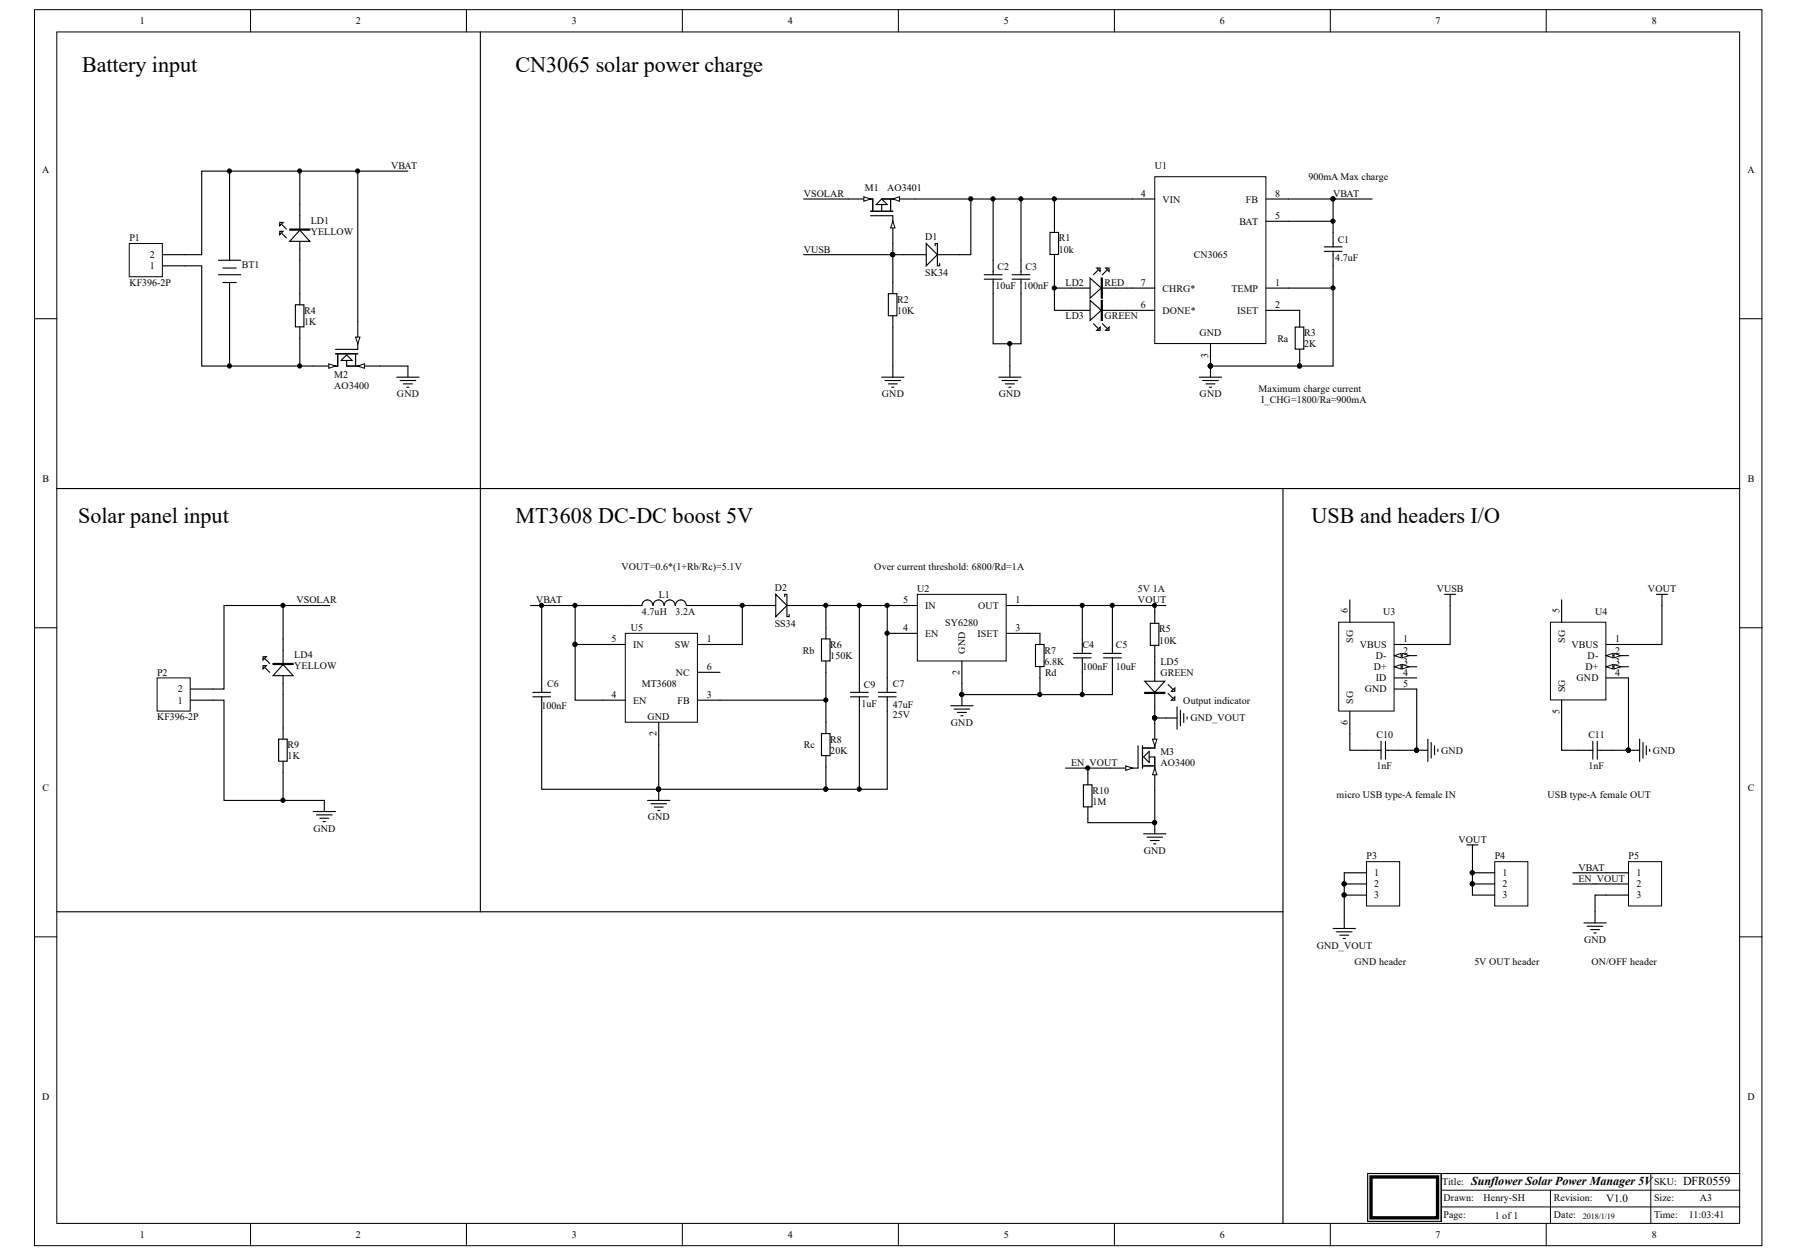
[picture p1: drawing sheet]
<svg xmlns="http://www.w3.org/2000/svg" width="289mm" height="202mm" viewBox="0 0 289 202" stroke-linecap="round" stroke-linejoin="round" font-family="sans-serif">
<g fill="#fff" stroke="#000" stroke-width=".16">
<path d="M5.5 1.6h277.5v198.4h-277.5z"/>
<path d="M9.1 5.1h270.3v191.3h-270.3z"/>
</g>
<g fill="none" stroke="#000" stroke-width=".16">
<path d="M40.2 1.6v3.5M74.9 1.6v3.5M109.6 1.6v3.5M144.3 1.6v3.5M179 1.6v3.5M213.7 1.6v3.5M248.3 1.6v3.5M5.5 51.2h3.6M279.4 51.2h3.6M5.5 100.8h3.6M279.4 100.8h3.6M5.5 150.4h3.6"/>
<path d="M279.4 150.4h3.6M40.2 196.5v3.5M74.9 196.5v3.5M109.6 196.5v3.5M144.3 196.5v3.5M179 196.5v3.5M213.7 196.5v3.5M231.5 191.1h47.9M231.5 193.8h47.9M248.3 196.5v3.5M249 191.1v5.4M265.1 188.4v8.1"/>
</g>
<path d="M219.7 188.4h11.8v7.7h-11.8zM279.4 188.4h-47.9v7.7" fill="none" stroke="#000" stroke-width=".18"/>
<path d="M220.2 189h10.7v6.5h-10.7z" fill="none" stroke="#000" stroke-width=".54"/>
<path d="M185.5 28.4h17.8v26.8h-17.8z" fill="#fff" stroke="#000" stroke-width=".16"/>
<path d="M143.4 35.5v3.6M181.9 32h3.6M203.4 32h3.5M203.4 35.5h3.5M181.9 46.3h3.6M181.9 49.8h3.6M194.4 55.2v3.6M203.4 46.3h3.5M203.4 49.8h3.5" fill="none" stroke="#000" stroke-width=".18"/>
<circle cx="194.4" cy="58.8" r=".34" fill="#000" stroke="#000" stroke-width=".16"/>
<path d="M143.4 35.5l.3 1.1h-.7z" fill="#fff" stroke="#000" stroke-width=".16"/>
<path d="M136.2 32h3.6" fill="none" stroke="#000" stroke-width=".18"/>
<path d="M138.7 31.6l1.1 .4-1.1 .3z" fill="#fff" stroke="#000" stroke-width=".16"/>
<path d="M143.4 32h3.6" fill="none" stroke="#000" stroke-width=".18"/>
<path d="M143.4 32l1.1-.4v.7z" fill="#fff" stroke="#000" stroke-width=".16"/>
<path d="M139.8 33.9h3.6M139.8 32h.4v1.9M139.8 34.6h3.6v.9M140.7 32.8l.9-.8 .9 .8zM141.6 32h1.8M141.6 32.8v1.1M143 32v1.9M145.2 40.9h3.6M150.5 40.9h3.6" fill="none" stroke="#000" stroke-width=".18"/>
<path d="M148.8 39.1l1.7 1.8-1.7 1.8z" fill="#fff" stroke="#000" stroke-width=".18"/>
<g fill="none" stroke="#000" stroke-width=".18">
<path d="M129.1 32h7.1M143.4 39.1v8.1M147 32h34.9M150.2 39.5v-.4h.3v3.6h.4v-.4M155.9 32v8.9h-1.8M164 32v9.8M168.6 37.3h1.4v3.6h-1.4zM169.3 35.5v1.8M212.7 39.6h2.8M214.1 37.3v2.3M129.1 40.9h16.1M142.7 47.2h1.4v3.5h-1.4z"/>
<path d="M143.4 50.7v9.9M162.2 58.8v1.8M169.3 40.9v8.9h2.7M169.3 46.3h2.7M181 46.3h.9M181 49.8h.9M208 52.5h1.4v3.6h-1.4zM208.7 56.1v2.7h-14.3v1.8M208.7 50.7v1.8M212.7 40.4h2.8M214.1 40.4v2.3M141.6 60.6h3.6"/>
<path d="M142.1 61.1h2.5M142.7 61.6h1.4M143.2 62.2h.4M160.4 60.6h3.6M160.9 61.1h2.5M161.5 61.6h1.4M162 62.2h.4M192.6 60.6h3.6M193.2 61.1h2.5M193.7 61.6h1.4M194.2 62.2h.4M232 95.4h1.8"/>
<path d="M232.9 95.4v8.1h-5.4M216.8 117.8v2.7h5M221.8 119v2.9M222.5 119v2.9M229.3 118.7v3.6M229.9 119.2v2.5M230.4 119.7v1.5M250.8 116v4.5h5M255.8 119v2.9M256.5 119v2.9M263.3 118.7v3.6M263.9 119.2v2.5"/>
<path d="M264.4 119.7v1.5M222.5 120.5h2.3M227.5 120.5h1.8M230.9 120.3v.3M256.5 120.5h2.4M261.5 120.5h1.8M264.9 120.3v.3"/>
</g>
<g fill="#000" stroke="#000" stroke-width=".16">
<circle cx="155.9" cy="31.9" r=".34"/>
<circle cx="163.9" cy="31.9" r=".34"/>
<circle cx="143.4" cy="40.9" r=".34"/>
<circle cx="169.3" cy="46.2" r=".34"/>
<circle cx="194.4" cy="58.8" r=".34"/>
<circle cx="208.7" cy="58.8" r=".34"/>
<circle cx="227.5" cy="120.4" r=".34"/>
<circle cx="261.5" cy="120.4" r=".34"/>
</g>
<path d="M215 99.9h8.9v14.3h-8.9z" fill="#fff" stroke="#000" stroke-width=".16"/>
<path d="M216.8 96.3v3.6M223.9 103.5h3.6M223.9 108.8h3.6M223.9 107.1h3.6" fill="none" stroke="#000" stroke-width=".18"/>
<g fill="#fff" stroke="#000" stroke-width=".16">
<path d="M223.9 107.1l1.1-.4v.7z"/>
<path d="M225.2 106.7l1.1 .4-1.1 .3z"/>
</g>
<path d="M223.9 105.3h3.6" fill="none" stroke="#000" stroke-width=".18"/>
<g fill="#fff" stroke="#000" stroke-width=".16">
<path d="M223.9 105.3l1.1-.4v.7z"/>
<path d="M225.2 104.9l1.1 .4-1.1 .3z"/>
</g>
<path d="M216.8 114.2v3.6M223.9 110.6h3.6" fill="none" stroke="#000" stroke-width=".18"/>
<path d="M249 99.9h8.9v12.5h-8.9z" fill="#fff" stroke="#000" stroke-width=".16"/>
<path d="M250.8 96.3v3.6M258 103.5h3.5M258 107.1h3.5" fill="none" stroke="#000" stroke-width=".18"/>
<g fill="#fff" stroke="#000" stroke-width=".16">
<path d="M258 107.1l1-.4v.7z"/>
<path d="M259.2 106.7l1.1 .4-1.1 .3z"/>
</g>
<path d="M258 105.3h3.5" fill="none" stroke="#000" stroke-width=".18"/>
<g fill="#fff" stroke="#000" stroke-width=".16">
<path d="M258 105.3l1-.4v.7z"/>
<path d="M259.2 104.9l1.1 .4-1.1 .3z"/>
</g>
<g fill="none" stroke="#000" stroke-width=".18">
<path d="M36.9 27.5v14.3M206.9 32h13.5M35.1 44.1h3.6M35.1 41.8h3.6M35.8 43h2.1M35.8 45.4h2.1M36.9 45.4v13.4M47.4 48.9h1.4v3.6h-1.4zM48.1 41.8v7.1M48.1 52.5v1.8M266 95.4h1.8M266.9 95.4v8.1h-5.4"/>
<path d="M250.8 112.4v3.6M258 108.8h3.5"/>
</g>
<g fill="#000" stroke="#000" stroke-width=".16">
<circle cx="36.8" cy="27.5" r=".34"/>
<circle cx="214.1" cy="31.9" r=".34"/>
<circle cx="36.8" cy="58.8" r=".34"/>
</g>
<path d="M20.8 39.1h5.3v5.3h-5.3z" fill="#fff" stroke="#000" stroke-width=".16"/>
<g fill="none" stroke="#000" stroke-width=".18">
<path d="M77.2 5.1v141.3M48.1 27.5v5.3M159.5 32v9.8M169.3 32v3.5M214.1 32v5.3M26.1 42.7h3.6M26.1 40.9h3.6M48.1 54.3v4.5M65.5 58.8v1.8M162.2 55.2v3.6M162.5 44.8h2.9M162.5 44.1h2.9"/>
<path d="M164 44.8v10.4h-4.5v-8M164 41.8v2.3M206.9 49.8h1.8v.9M206.9 46.3h7.2M9.1 78.4h270.3M63.7 60.6h3.6M64.3 61.1h2.5M64.8 61.6h1.4M65.3 62.2h.4M206 78.4v118.1M104.8 97.2a.87 .87 0 0 0-.8-.9 .87 .87 0 0 0-.9 .9h-1.8M106.6 97.2a.87 .87 0 0 0-.8-.9 .87 .87 0 0 0-.9 .9"/>
<path d="M108.4 97.2a.87 .87 0 0 0-.8-.9 .87 .87 0 0 0-.9 .9M110.2 97.2a.87 .87 0 0 0-.9-.9 .87 .87 0 0 0-.8 .9M110.3 97.2h1.8M44.7 118.7h1.4v3.5h-1.4zM45.5 111.5v7.2M45.5 122.3v1.7"/>
</g>
<g fill="#000" stroke="#000" stroke-width=".16">
<circle cx="48.1" cy="27.5" r=".34"/>
<circle cx="159.5" cy="31.9" r=".34"/>
<circle cx="169.3" cy="31.9" r=".34"/>
<circle cx="214.1" cy="31.9" r=".34"/>
<circle cx="48.1" cy="58.8" r=".34"/>
<circle cx="162.2" cy="55.2" r=".34"/>
<circle cx="214.1" cy="46.2" r=".34"/>
</g>
<path d="M25.2 108.8h5.4v5.4h-5.4z" fill="#fff" stroke="#000" stroke-width=".16"/>
<path d="M53 97.2h-17v13.4h-5.4M30.6 112.4h3.6M45.5 124v4.5M50.3 130.3h3.6M50.8 130.8h2.5M51.4 131.4h1.4M51.9 131.9h.4M52.1 128.5v1.8M9.1 146.4h196.9" fill="none" stroke="#000" stroke-width=".18"/>
<circle cx="45.4" cy="128.5" r=".34" fill="#000" stroke="#000" stroke-width=".16"/>
<path d="M100.4 101.7h11.6v14.3h-11.6z" fill="#fff" stroke="#000" stroke-width=".16"/>
<g fill="none" stroke="#000" stroke-width=".18">
<path d="M121 97.2h3.6M126.4 97.2h3.6M96.8 103.5h3.6M96.8 112.4h3.6M105.8 116v3.6M112.1 103.5h3.5M112.1 112.4h3.5M112.1 107.9h3.5M131.9 102.6h1.4v3.5h-1.4zM131.9 117.8h1.4v3.5h-1.4zM132.6 100.8v1.8M132.6 106.2v1.7"/>
<path d="M132.6 116v1.8M132.6 121.4v1.7"/>
</g>
<path d="M124.6 95.4l1.8 1.8-1.8 1.8z" fill="#fff" stroke="#000" stroke-width=".18"/>
<g fill="none" stroke="#000" stroke-width=".18">
<path d="M57.5 27.5v27.7M65.5 27.5h-33.1v13.4h-2.7M206.9 35.5h7.2M29.7 42.7h2.7v16.1h17.9M61 58.8h4.5M158.1 44.8h2.8M158.1 44.1h2.8M159.5 41.8v2.3M159.5 44.8v2.4M214.1 42.7v16.1h-5.4M45.5 97.2v5.4M85.2 97.2h16.1"/>
<path d="M87 97.2v14M112.1 97.2h8.9M119.2 97.2v6.3h-3.6M126 95.8v-.4h.4v3.6h.3v-.4M132.6 97.2v3.6M34.2 112.4h1.8v16.1h16.1M85.6 111.2h2.8M85.6 111.9h2.8M87 111.9v2.3M115.6 112.4h17M132.6 107.9v8.1M104 128.5h3.6"/>
<path d="M104.5 129h2.5M105.1 129.6h1.4M105.6 130.1h.4M105.8 126.7v1.8M235.6 135.7h1.8M236.5 135.7v1.8M214.1 149.1h3.6M214.6 149.6h2.5M215.2 150.1h1.4M215.7 150.7h.4M215.9 147.3v1.8"/>
</g>
<g fill="#000" stroke="#000" stroke-width=".16">
<circle cx="57.4" cy="27.5" r=".34"/>
<circle cx="214.1" cy="35.5" r=".34"/>
<circle cx="208.7" cy="58.8" r=".34"/>
<circle cx="45.4" cy="97.2" r=".34"/>
<circle cx="87" cy="97.2" r=".34"/>
<circle cx="119.2" cy="97.2" r=".34"/>
<circle cx="132.6" cy="97.2" r=".34"/>
<circle cx="132.6" cy="112.4" r=".34"/>
<circle cx="105.8" cy="126.7" r=".34"/>
</g>
<path d="M57.1 54.1h.7l-.3 1.1z" fill="#fff" stroke="#000" stroke-width=".16"/>
<path d="M50.3 58.8h3.6" fill="none" stroke="#000" stroke-width=".18"/>
<path d="M52.8 58.4l1.1 .4-1.1 .3z" fill="#fff" stroke="#000" stroke-width=".16"/>
<path d="M57.5 58.8h3.5" fill="none" stroke="#000" stroke-width=".18"/>
<path d="M57.5 58.8l1-.4v.7z" fill="#fff" stroke="#000" stroke-width=".16"/>
<g fill="none" stroke="#000" stroke-width=".18">
<path d="M53.9 56.8h3.6M54.2 56.8v2h-.3M54.8 57.9l.9-.9 .9 .9zM55.7 57.9v.9h1.8M57.1 56.8v2M57.5 55.2v.9h-3.6M141.1 111.9h2.8M141.1 111.2h2.8M142.5 108.8v2.4M142.5 111.9v2.3M236.5 137.5v6.2M215.9 140.1v7.2"/>
<path d="M252.6 141.9h5.4M254.4 148.2h3.6M254.9 148.7h2.5M255.5 149.3h1.4M256 149.8h.4M258 143.7h-1.8v4.5"/>
</g>
<path d="M240.1 138.3h5.3v7.2h-5.3z" fill="#fff" stroke="#000" stroke-width=".16"/>
<path d="M236.5 140.1h3.6M236.5 141.9h3.6M236.5 143.7h3.6" fill="none" stroke="#000" stroke-width=".18"/>
<g fill="#000" stroke="#000" stroke-width=".16">
<circle cx="236.4" cy="141.9" r=".34"/>
<circle cx="236.4" cy="140.1" r=".34"/>
</g>
<path d="M261.5 138.3h5.4v7.2h-5.4z" fill="#fff" stroke="#000" stroke-width=".16"/>
<path d="M258 140.1h3.5M258 141.9h3.5M258 143.7h3.5" fill="none" stroke="#000" stroke-width=".18"/>
<path d="M219.5 138.3h5.3v7.2h-5.3z" fill="#fff" stroke="#000" stroke-width=".16"/>
<path d="M215.9 140.1h3.6M215.9 141.9h3.6M215.9 143.7h3.6" fill="none" stroke="#000" stroke-width=".18"/>
<g fill="#000" stroke="#000" stroke-width=".16">
<circle cx="215.9" cy="141.9" r=".34"/>
<circle cx="215.9" cy="143.7" r=".34"/>
</g>
<path d="M147.3 95.4h14.3v10.7h-14.3z" fill="#fff" stroke="#000" stroke-width=".16"/>
<g fill="none" stroke="#000" stroke-width=".18">
<path d="M130 97.2h17.3M138 97.2v14M142.5 97.2v11.6M161.6 97.2h25.6M173.8 97.2v7.7M178.7 97.2v7.7M185.5 97.2v1.1M96.8 103.5h-4.4v8.9h4.4M136.6 111.9h2.8M136.6 111.2h2.8M138 111.9v14.8M142.5 114.2v12.5h-9.9v-3.6"/>
<path d="M143.7 101.7h3.6M154.5 106.2v3.5M161.6 101.7h3.6M166.3 103.5h1.4v3.5h-1.4zM167 101.7v1.8M167 107.1v4.4M172.4 104.9h2.9M172.4 105.6h2.9M173.8 105.6v5.9M177.2 104.9h2.9M177.2 105.6h2.9M178.7 105.6v2.3"/>
<path d="M187.2 115.3h1.8M189 113.5v3.6M189.6 114v2.5M190.1 114.6v1.4M190.6 115.1v.4M171.1 123.3h10.8M174 126h1.4v3.5h-1.4zM174.7 123.3v2.7M174.7 129.6v1.8"/>
</g>
<g fill="#000" stroke="#000" stroke-width=".16">
<circle cx="138" cy="97.2" r=".34"/>
<circle cx="142.5" cy="97.2" r=".34"/>
<circle cx="173.8" cy="97.2" r=".34"/>
<circle cx="178.6" cy="97.2" r=".34"/>
<circle cx="185.4" cy="97.2" r=".34"/>
<circle cx="92.3" cy="103.5" r=".34"/>
<circle cx="167" cy="111.5" r=".34"/>
<circle cx="173.8" cy="111.5" r=".34"/>
<circle cx="132.6" cy="126.7" r=".34"/>
<circle cx="138" cy="126.7" r=".34"/>
<circle cx="174.7" cy="123.3" r=".34"/>
</g>
<path d="M180.8 123l1.1 .3-1.1 .4z" fill="#fff" stroke="#000" stroke-width=".16"/>
<path d="M185.5 116.2v3.5" fill="none" stroke="#000" stroke-width=".18"/>
<path d="M185.1 118.7h.7l-.3 1z" fill="#fff" stroke="#000" stroke-width=".16"/>
<path d="M185.5 123.3v3.6" fill="none" stroke="#000" stroke-width=".18"/>
<path d="M185.5 123.3l.3 1.1h-.7z" fill="#fff" stroke="#000" stroke-width=".16"/>
<g fill="none" stroke="#000" stroke-width=".18">
<path d="M92.4 97.2v6.3M185.5 98.3v1.8M42.6 105.8l.7 .7M42.6 107.2l.7 .7M45.5 102.6v8.9M142.5 101.7h1.2M152.7 113.3h3.6M153.2 113.8h2.5M153.8 114.4h1.4M154.3 114.9h.4M154.5 111.5v1.8M165.2 101.7h1.8"/>
<path d="M178.7 107.9v3.6h-24.2v-1.8M182.8 119.7v3.6h-.9M183.5 119.7v3.6M184.7 100.1h1.4v3.5h-1.4zM185.5 103.7v2.6M185.5 119.7v.4h-2M187.2 115.3h-1.7v.9M227.5 110.6v9.9h-2.7M261.5 108.8v11.7h-2.6M183.5 123h2M183.7 121.5l.9-.9v1.8zM183.7 133.9h3.5"/>
<path d="M184.2 134.4h2.5M184.6 121.5h.9v1.8M184.7 134.9h1.5M185.3 135.5h.3M185.5 126.9v5.2h-10.8v-.7M185.5 132.1v1.8"/>
</g>
<g fill="#000" stroke="#000" stroke-width=".16">
<circle cx="92.3" cy="97.2" r=".34"/>
<circle cx="92.3" cy="103.5" r=".34"/>
<circle cx="142.5" cy="101.7" r=".34"/>
<circle cx="154.5" cy="111.5" r=".34"/>
<circle cx="185.4" cy="115.3" r=".34"/>
<circle cx="185.4" cy="132.1" r=".34"/>
<circle cx="227.5" cy="120.4" r=".34"/>
<circle cx="261.5" cy="120.4" r=".34"/>
</g>
<g fill="#fff" stroke="#000" stroke-width=".18">
<path d="M45.5 106.7l1.6 1.8h-3.2z"/>
<path d="M42.2 105.4h.6l-.6 .6z"/>
<path d="M42.2 106.9h.6l-.6 .5z"/>
<path d="M43.9 106.5h3.2v.2h-3.2z" fill-rule="evenodd"/>
</g>
<path d="M45.3 36.1l.7 .7M45.3 37.5l.7 .7M48.1 32.8v9" fill="none" stroke="#000" stroke-width=".18"/>
<g fill="#fff" stroke="#000" stroke-width=".18">
<path d="M48.1 37l1.7 1.7h-3.3z"/>
<path d="M44.9 35.7h.6l-.6 .5z"/>
<path d="M44.9 37.1h.6l-.6 .6z"/>
<path d="M46.5 36.8h3.3v.2h-3.3z" fill-rule="evenodd"/>
</g>
<path d="M172 46.3h9M176.3 43.4l-.7 .7M177.8 43.4l-.8 .7" fill="none" stroke="#000" stroke-width=".18"/>
<g fill="#fff" stroke="#000" stroke-width=".18">
<path d="M175.1 44.6l1.8 1.7-1.8 1.6z"/>
<path d="M177.6 43h.5v.6z"/>
<path d="M176.1 43h.6v.6z"/>
<path d="M176.9 44.6h.1v3.3h-.1z" fill-rule="evenodd"/>
</g>
<path d="M172 49.8h9M175.6 52l.7 .7M177 52l.8 .7" fill="none" stroke="#000" stroke-width=".18"/>
<g fill="#fff" stroke="#000" stroke-width=".18">
<path d="M175.1 48.2l1.8 1.6-1.8 1.6z"/>
<path d="M177.6 53.1l.5-.6v.6z"/>
<path d="M176.1 53.1l.6-.6v.6z"/>
<path d="M176.9 48.2h.1v3.2h-.1z" fill-rule="evenodd"/>
</g>
<path d="M185.5 106.3v9M187.6 111.3l.7 .8M187.6 109.9l.7 .7" fill="none" stroke="#000" stroke-width=".18"/>
<circle cx="185.4" cy="115.3" r=".34" fill="#000" stroke="#000" stroke-width=".16"/>
<g fill="#fff" stroke="#000" stroke-width=".18">
<path d="M183.8 109.4h3.3l-1.6 1.8z"/>
<path d="M188.1 112.4l.6-.5v.5z"/>
<path d="M188.1 111l.6-.5v.5z"/>
<path d="M183.8 111.2h3.3v.1h-3.3z" fill-rule="evenodd"/>
</g>
<g fill="#000" stroke="#000" stroke-width=".16">
<circle cx="185.4" cy="115.3" r=".34"/>
<circle cx="105.8" cy="126.7" r=".34"/>
<circle cx="132.6" cy="126.7" r=".34"/>
</g>
<path d="M87 114.2v12.5h18.8M105.8 119.6v7.1M105.8 126.7h26.8M252.6 140.1h5.4" fill="none" stroke="#000" stroke-width=".18"/>
<g font-size="3.6">
<text x="13.2" y="11.5">Battery input</text>
<text x="82.8" y="11.5">CN3065 solar power charge</text>
<text x="12.6" y="83.9">Solar panel input</text>
<text x="82.8" y="83.9">MT3608 DC-DC boost 5V</text>
<text x="210.6" y="83.9">USB and headers I/O</text>
</g>
<g font-size="1.9">
<text x="236.3" y="190.3">Sunflower Solar Power Manager 5V</text>
<text x="270.3" y="190.3">DFR0559</text>
</g>
<text font-size="1.8" x="257.9" y="193">V1.0</text>
<g font-size="1.6">
<text x="22.5" y="3.9">1</text>
<text x="57.2" y="3.9">2</text>
<text x="91.8" y="3.9">3</text>
<text x="126.5" y="3.9">4</text>
<text x="161.2" y="3.9">5</text>
<text x="195.9" y="3.9">6</text>
<text x="230.6" y="3.9">7</text>
<text x="265.3" y="3.9">8</text>
<text x="6.8" y="27.8">A</text>
<text x="62.8" y="27.1">VBAT</text>
<text x="185.5" y="27.1">U1</text>
<text x="210.1" y="28.9">900mA Max charge</text>
<text x="280.7" y="27.8">A</text>
<text x="49.9" y="35.9">LD1</text>
<text x="129.1" y="31.6">VSOLAR</text>
<text x="138.9" y="30.7">M1</text>
<text x="142.5" y="30.7">AO3401</text>
<text x="183.2" y="31.6">4</text>
<text x="186.7" y="32.5">VIN</text>
<text x="200.1" y="32.5">FB</text>
<text x="204.8" y="31.6">8</text>
<text x="204.8" y="35.2">5</text>
<text x="214.1" y="31.6">VBAT</text>
<text x="20.8" y="38.8">P1</text>
<text x="24.1" y="41.4">2</text>
<text x="49.9" y="37.7">YELLOW</text>
<text x="129.1" y="40.5">VUSB</text>
<text x="148.6" y="38.6">D1</text>
<text x="170.1" y="40.5">10k</text>
<text x="170.1" y="38.8">R1</text>
<text x="191.7" y="41.4">CN3065</text>
<text x="199.1" y="36.1">BAT</text>
<text x="214.5" y="42">4.7uF</text>
<text x="214.8" y="38.9">C1</text>
<text x="20.8" y="45.9">KF396-2P</text>
<text x="24.1" y="43.2">1</text>
<text x="38.8" y="43">BT1</text>
<text x="148.6" y="44.3">SK34</text>
<text x="159.9" y="46.4">10uF</text>
<text x="160.2" y="43.4">C2</text>
<text x="164.3" y="46.4">100nF</text>
<text x="164.7" y="43.4">C3</text>
<text x="171.1" y="45.9">LD2</text>
<text x="177.4" y="45.9">RED</text>
<text x="183.2" y="45.9">7</text>
<text x="186.7" y="46.8">CHRG*</text>
<text x="197.8" y="46.8">TEMP</text>
<text x="204.8" y="45.9">1</text>
<text x="48.9" y="52.2">1K</text>
<text x="48.9" y="50.4">R4</text>
<text x="144.1" y="50.4">10K</text>
<text x="144.1" y="48.6">R2</text>
<text x="171.1" y="51.3">LD3</text>
<text x="177.4" y="51.3">GREEN</text>
<text x="183.2" y="49.5">6</text>
<text x="186.7" y="50.4">DONE*</text>
<text x="192.6" y="53.9">GND</text>
<text x="198.7" y="50.4">ISET</text>
<text x="204.8" y="49.5">2</text>
<text x="209.5" y="53.9">R3</text>
<text x="194.1" y="57.4" transform="rotate(-90 194.1 57.4)">3</text>
<text x="205.1" y="54.8">Ra</text>
<text x="209.5" y="55.7">2K</text>
<text x="53.7" y="62.5">AO3400</text>
<text x="53.7" y="60.8">M2</text>
<text x="63.8" y="63.8">GND</text>
<text x="141.6" y="63.8">GND</text>
<text x="160.4" y="63.8">GND</text>
<text x="192.7" y="63.8">GND</text>
<text x="202.1" y="62.9">Maximum charge current</text>
<text x="202.6" y="64.7">I_CHG=1800/Ra=900mA</text>
<text x="6.8" y="77.4">B</text>
<text x="280.7" y="77.4">B</text>
<text x="99.8" y="91.5">VOUT=0.6*(1+Rb/Rc)=5.1V</text>
<text x="105.8" y="96">L1</text>
<text x="124.4" y="94.9">D2</text>
<text x="140.4" y="91.5">Over current threshold: 6800/Rd=1A</text>
<text x="147.3" y="95.1">U2</text>
<text x="182.8" y="95.1">5V 1A</text>
<text x="230.7" y="95.1">VUSB</text>
<text x="264.7" y="95.1">VOUT</text>
<text x="47.6" y="96.9">VSOLAR</text>
<text x="86.1" y="96.9">VBAT</text>
<text x="101.3" y="101.3">U5</text>
<text x="103.1" y="98.7">4.7uH</text>
<text x="108.5" y="98.7">3.2A</text>
<text x="124.4" y="100.6">SS34</text>
<text x="145.1" y="96.9">5</text>
<text x="145.1" y="101.3">4</text>
<text x="148.6" y="97.8">IN</text>
<text x="151.8" y="100.4">SY6280</text>
<text x="157.1" y="97.8">OUT</text>
<text x="163.1" y="96.9">1</text>
<text x="163.1" y="101.3">3</text>
<text x="182.8" y="96.9">VOUT</text>
<text x="186.2" y="101.5">R5</text>
<text x="216.4" y="98.5" transform="rotate(-90 216.4 98.5)">6</text>
<text x="222.2" y="98.7">U3</text>
<text x="250.5" y="98.5" transform="rotate(-90 250.5 98.5)">5</text>
<text x="256.2" y="98.7">U4</text>
<text x="47.3" y="107.4">YELLOW</text>
<text x="47.3" y="105.6">LD4</text>
<text x="98.2" y="103.1">5</text>
<text x="101.7" y="104">IN</text>
<text x="108.4" y="104">SW</text>
<text x="113.5" y="103.1">1</text>
<text x="113.5" y="107.6">6</text>
<text x="129" y="104.9">Rb</text>
<text x="133.4" y="105.8">150K</text>
<text x="133.4" y="104">R6</text>
<text x="148.6" y="102.2">EN</text>
<text x="155" y="104.9" transform="rotate(-90 155 104.9)">GND</text>
<text x="157" y="102.2">ISET</text>
<text x="167.7" y="106.7">6.8K</text>
<text x="167.7" y="104.9">R7</text>
<text x="173.8" y="107.6">100nF</text>
<text x="173.8" y="104">C4</text>
<text x="179.2" y="107.6">10uF</text>
<text x="179.2" y="104">C5</text>
<text x="186.2" y="103.3">10K</text>
<text x="186.4" y="106.7">LD5</text>
<text x="217.3" y="103.2" transform="rotate(-90 217.3 103.2)">SG</text>
<text x="218.4" y="104">VBUS</text>
<text x="220.6" y="107.6">D+</text>
<text x="221" y="105.8">D-</text>
<text x="225.4" y="103.1">1</text>
<text x="225.4" y="106.7">3</text>
<text x="225.4" y="104.9">2</text>
<text x="251.3" y="103.2" transform="rotate(-90 251.3 103.2)">SG</text>
<text x="252.4" y="104">VBUS</text>
<text x="254.6" y="107.6">D+</text>
<text x="255" y="105.8">D-</text>
<text x="259.4" y="103.1">1</text>
<text x="259.4" y="106.7">3</text>
<text x="259.4" y="104.9">2</text>
<text x="25.2" y="108.5">P2</text>
<text x="28.6" y="113">1</text>
<text x="28.6" y="111.2">2</text>
<text x="87" y="113.8">100nF</text>
<text x="87.9" y="110.3">C6</text>
<text x="98.2" y="112.1">4</text>
<text x="101.7" y="113">EN</text>
<text x="103.1" y="110.3">MT3608</text>
<text x="108.6" y="108.5">NC</text>
<text x="108.8" y="113">FB</text>
<text x="113.5" y="112.1">3</text>
<text x="138.4" y="113.5">1uF</text>
<text x="138.7" y="110.5">C9</text>
<text x="143.4" y="113.7">47uF</text>
<text x="143.4" y="110.3">C7</text>
<text x="154.1" y="108.4" transform="rotate(-90 154.1 108.4)">2</text>
<text x="167.8" y="108.5">Rd</text>
<text x="186.4" y="108.5">GREEN</text>
<text x="190" y="113">Output indicator</text>
<text x="217.3" y="113" transform="rotate(-90 217.3 113)">SG</text>
<text x="219.2" y="111.2">GND</text>
<text x="221" y="109.4">ID</text>
<text x="225.4" y="108.5">4</text>
<text x="225.4" y="110.3">5</text>
<text x="251.3" y="111.2" transform="rotate(-90 251.3 111.2)">SG</text>
<text x="253.2" y="109.4">GND</text>
<text x="259.4" y="108.5">4</text>
<text x="25.2" y="115.7">KF396-2P</text>
<text x="104" y="115.7">GND</text>
<text x="105.4" y="118.2" transform="rotate(-90 105.4 118.2)">2</text>
<text x="133.4" y="119.2">R8</text>
<text x="143.4" y="115.3">25V</text>
<text x="152.7" y="116.6">GND</text>
<text x="191.2" y="115.8">GND_VOUT</text>
<text x="216.4" y="116.4" transform="rotate(-90 216.4 116.4)">6</text>
<text x="221.1" y="118.5">C10</text>
<text x="250.5" y="114.6" transform="rotate(-90 250.5 114.6)">5</text>
<text x="255.1" y="118.5">C11</text>
<text x="46.2" y="121.9">1K</text>
<text x="46.2" y="120.1">R9</text>
<text x="129.1" y="120.1">Rc</text>
<text x="133.4" y="121">20K</text>
<text x="172" y="123">EN_VOUT</text>
<text x="186.4" y="123">AO3400</text>
<text x="186.4" y="121.2">M3</text>
<text x="221.1" y="123.5">1nF</text>
<text x="231.5" y="121">GND</text>
<text x="255.1" y="123.5">1nF</text>
<text x="265.5" y="121">GND</text>
<text x="6.8" y="127">C</text>
<text x="104" y="131.7">GND</text>
<text x="175.4" y="129.2">1M</text>
<text x="175.4" y="127.5">R10</text>
<text x="214.7" y="128.2">micro USB type-A female IN</text>
<text x="248.6" y="128.2">USB type-A female OUT</text>
<text x="280.7" y="127">C</text>
<text x="50.3" y="133.5">GND</text>
<text x="183.7" y="137.1">GND</text>
<text x="219.5" y="138">P3</text>
<text x="234.3" y="135.3">VOUT</text>
<text x="240" y="138">P4</text>
<text x="261.5" y="138">P5</text>
<text x="220.7" y="140.7">1</text>
<text x="220.7" y="142.5">2</text>
<text x="241.3" y="140.7">1</text>
<text x="241.3" y="142.5">2</text>
<text x="253.5" y="141.6">EN_VOUT</text>
<text x="253.5" y="139.8">VBAT</text>
<text x="262.8" y="140.7">1</text>
<text x="262.8" y="142.5">2</text>
<text x="220.7" y="144.2">3</text>
<text x="241.3" y="144.2">3</text>
<text x="262.8" y="144.2">3</text>
<text x="211.5" y="152.3">GND_VOUT</text>
<text x="217.5" y="155">GND header</text>
<text x="236.8" y="155">5V OUT header</text>
<text x="254.4" y="151.4">GND</text>
<text x="255.6" y="155">ON/OFF header</text>
<text x="6.8" y="176.7">D</text>
<text x="280.7" y="176.7">D</text>
<text x="231.6" y="190.2">Title:</text>
<text x="265.6" y="190.2">SKU:</text>
<text x="231.8" y="192.9">Drawn:</text>
<text x="231.8" y="195.6">Page:</text>
<text x="238.3" y="192.9">Henry-SH</text>
<text x="240" y="195.8">1 of1</text>
<text x="249.6" y="195.6">Date:</text>
<text x="249.6" y="192.9">Revision:</text>
<text x="265.6" y="192.9">Size:</text>
<text x="265.6" y="195.6">Time:</text>
<text x="271.2" y="195.6">11:03:41</text>
<text x="273" y="192.9">A3</text>
<text x="22.5" y="198.8">1</text>
<text x="57.2" y="198.8">2</text>
<text x="91.8" y="198.8">3</text>
<text x="126.5" y="198.8">4</text>
<text x="161.2" y="198.8">5</text>
<text x="195.9" y="198.8">6</text>
<text x="230.6" y="198.8">7</text>
<text x="265.3" y="198.8">8</text>
</g>
<text font-size="1.3" x="254.2" y="195.6">2018/1/19</text>
</svg>
